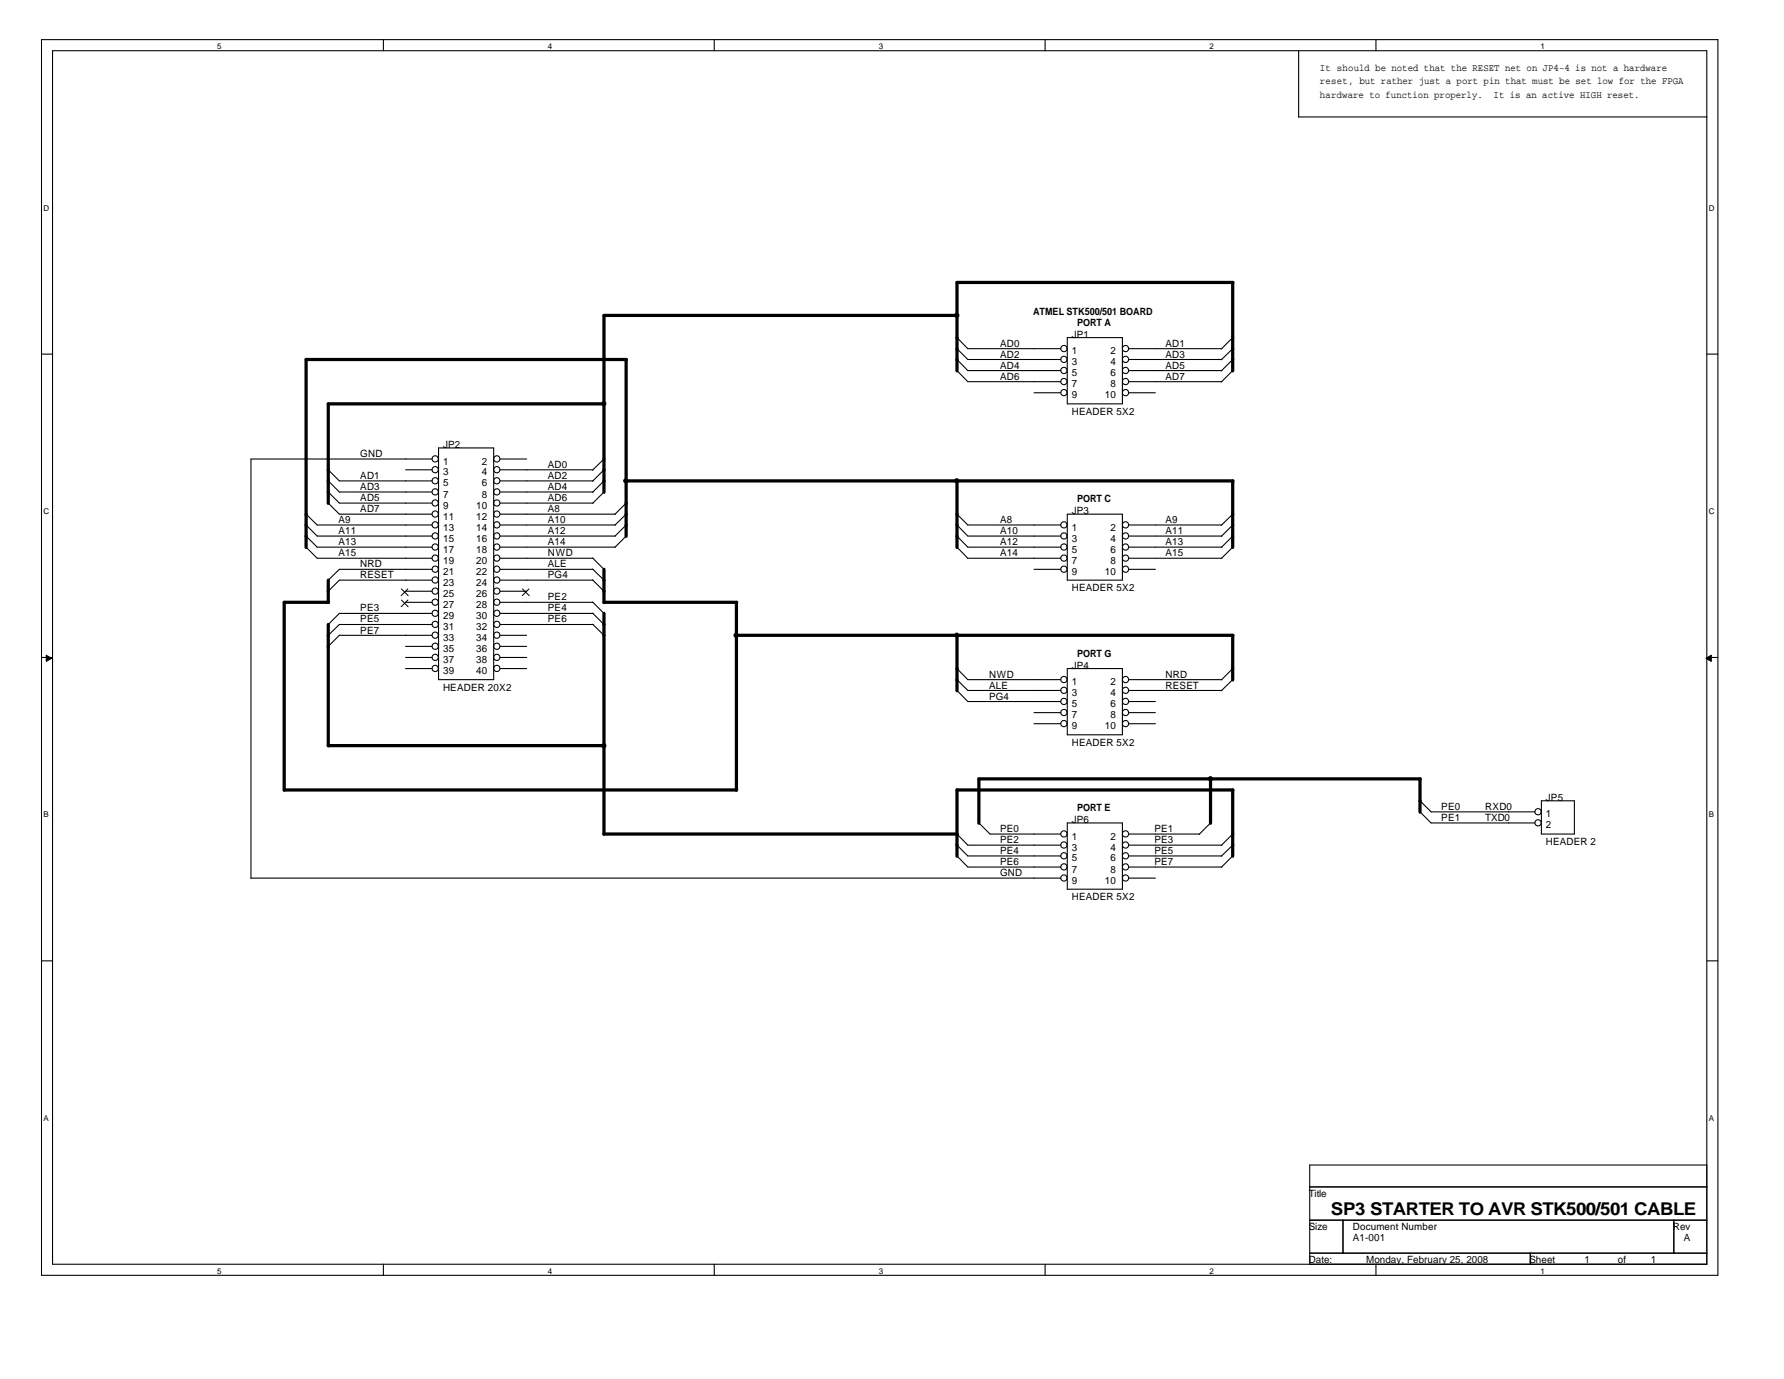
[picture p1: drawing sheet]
<svg xmlns="http://www.w3.org/2000/svg" width="279mm" height="216mm" viewBox="0 0 279 216" stroke-linecap="round" stroke-linejoin="round" font-family="sans-serif">
<g fill="none" stroke="#000" stroke-width=".17">
<path d="M6.5 6.2h262.5v193.5h-262.5zM8.2 7.9h259.1v190h-259.1zM60 6.2v1.7M111.9 6.2v1.7M163.7 6.2v1.7M203.4 7.9v10.5M203.4 18.3h64M215.5 6.2v1.7M6.5 55.4h1.7M149.8 52.8l1.8 1.8h14.5M149.8 54.6l1.8 1.7h14.5M149.8 56.2l1.8 1.8h14.5"/>
<path d="M149.8 58l1.8 1.8h14.5M167.1 52.9h8.7v10.3h-8.7zM176.8 54.6h14.6M176.8 56.3h14.6M176.8 58h14.6M176.8 59.8h14.6M193.1 52.9l-1.8 1.7M193.1 54.6l-1.8 1.7M193.1 56.3l-1.8 1.8M193.1 58l-1.8 1.8M267.3 55.4h1.7M51.4 73.5l1.7 1.8h14.6"/>
<path d="M51.4 75.3l1.7 1.7h14.6M51.4 77l1.7 1.8h14.6M51.4 78.7l1.7 1.8h14.6M63.5 73.6h4.2M67.7 71.9h-28.4v65.6M68.7 70.1h8.6v36.3h-8.6zM78.3 71.9h4.2M78.3 73.6h14.6M78.3 75.3h14.6M78.3 77h14.6M78.3 78.8h14.6M94.6 75.3l-1.8 1.8"/>
<path d="M94.6 71.9l-1.8 1.7M94.6 73.6l-1.8 1.7M94.6 77l-1.8 1.8M98.1 78.8l-1.8 1.7M161.9 61.5h4.2M176.8 61.5h4.2M47.9 80.5l1.8 1.7h18M47.9 82.2l1.8 1.7h18M47.9 83.9l1.8 1.8h18M47.9 85.6l1.8 1.8h18M63.5 92.6h4.2M63.5 94.3h4.2"/>
<path d="M67.7 89.1h-14.6l-1.7 1.8M67.7 90.8h-14.6l-1.7 1.8M67.7 96h-14.6l-1.7 1.8M67.7 97.8h-14.6l-1.7 1.7M67.7 99.5h-14.6l-1.7 1.7M78.3 80.5h18.1M78.3 82.2h18.1M78.3 83.9h18.1M78.3 85.7h18.1M78.3 87.4h14.6M78.3 89.1h14.6M78.3 90.8h14.6"/>
<path d="M78.3 92.6h4.2M78.3 94.3h14.6M78.3 96h14.6M78.3 97.8h14.6M78.3 99.5h4.2M92.8 94.3l1.8 1.7M92.8 96l1.8 1.8M92.8 97.7l1.8 1.8M92.8 87.4l1.8 1.7M92.8 89.1l1.8 1.7M92.8 90.8l1.8 1.8M98.1 83.9l-1.8 1.8"/>
<path d="M98.1 82.2l-1.8 1.8M98.1 80.5l-1.8 1.7M149.8 80.5l1.8 1.7h14.5M149.8 82.2l1.8 1.7h14.5M149.8 83.9l1.8 1.8h14.5M149.8 85.6l1.8 1.8h14.5M161.9 89.1h4.2M167.1 80.5h8.7v10.3h-8.7zM176.8 82.2h14.6M176.8 83.9h14.6M176.8 85.7h14.6M176.8 87.4h14.6"/>
<path d="M176.8 89.1h4.2M193.1 85.7l-1.8 1.7M193.1 83.9l-1.8 1.8M193.1 80.5l-1.8 1.7M193.1 82.2l-1.8 1.8M6.5 102.9h1.7M63.5 102.9h4.2M63.5 101.2h4.2M63.5 104.7h4.2M78.3 102.9h4.2M78.3 101.2h4.2M78.3 104.7h4.2"/>
<path d="M149.8 104.6l1.8 1.8h14.5M149.8 106.4l1.8 1.7h14.5M149.8 108.1l1.8 1.7h14.5M161.9 111.6h4.2M161.9 113.3h4.2M167.1 104.7h8.7v10.3h-8.7zM176.8 106.4h14.6M176.8 108.1h14.6M176.8 109.8h4.2M176.8 111.6h4.2M176.8 113.3h4.2M193.1 104.7l-1.8 1.8"/>
<path d="M193.1 106.4l-1.8 1.7M267.3 102.9h1.7M39.3 137.5h126.8M149.8 130.5l1.8 1.8h14.5M149.8 132.3l1.8 1.7h14.5M149.8 134l1.8 1.7h14.5M153.3 128.8l1.7 1.8h11.1M167.1 128.8h8.7v10.4h-8.7zM176.8 130.6h11.1M176.8 132.3h14.6M176.8 134h14.6M176.8 135.7h14.6"/>
<path d="M176.8 137.5h4.2M189.6 128.8l-1.8 1.8M193.1 134l-1.8 1.8M193.1 132.3l-1.8 1.8M193.1 130.6l-1.8 1.8M222.4 127.1l1.7 1.7h16.3M222.4 125.3l1.7 1.8h16.3M241.4 125.4h5.2v5.2h-5.2zM6.5 150.4h1.7M267.3 150.4h1.7M60 197.9v1.8M111.9 197.9v1.8"/>
<path d="M163.7 197.9v1.8M205.1 185.8h62.2M205.1 191h62.2M205.1 196.2h62.2M210.3 191v5.2M215.5 197.9v1.8M239.7 196.2v1.7M262.1 191v5.2M267.3 182.4h-62.2v15.5"/>
<circle cx="166.6" cy="59.7" r=".49"/>
<circle cx="166.6" cy="54.6" r=".49"/>
<circle cx="166.6" cy="56.3" r=".49"/>
<circle cx="166.6" cy="58" r=".49"/>
<circle cx="176.3" cy="54.6" r=".49"/>
<circle cx="176.3" cy="59.7" r=".49"/>
<circle cx="176.3" cy="58" r=".49"/>
<circle cx="176.3" cy="56.3" r=".49"/>
<circle cx="68.2" cy="75.3" r=".49"/>
<circle cx="68.2" cy="71.8" r=".49"/>
<circle cx="68.2" cy="78.7" r=".49"/>
<circle cx="68.2" cy="73.5" r=".49"/>
<circle cx="68.2" cy="77" r=".49"/>
<circle cx="77.8" cy="71.8" r=".49"/>
<circle cx="77.8" cy="75.3" r=".49"/>
<circle cx="77.8" cy="78.7" r=".49"/>
<circle cx="77.8" cy="73.5" r=".49"/>
<circle cx="77.8" cy="77" r=".49"/>
<circle cx="166.6" cy="61.5" r=".49"/>
<circle cx="176.3" cy="61.5" r=".49"/>
<circle cx="68.2" cy="97.8" r=".49"/>
<circle cx="68.2" cy="82.2" r=".49"/>
<circle cx="68.2" cy="85.6" r=".49"/>
<circle cx="68.2" cy="90.8" r=".49"/>
<circle cx="68.2" cy="92.5" r=".49"/>
<circle cx="68.2" cy="80.5" r=".49"/>
<circle cx="68.2" cy="87.4" r=".49"/>
<circle cx="68.2" cy="94.3" r=".49"/>
<circle cx="68.2" cy="83.9" r=".49"/>
<circle cx="68.2" cy="99.4" r=".49"/>
<circle cx="68.2" cy="89.1" r=".49"/>
<circle cx="68.2" cy="96" r=".49"/>
<circle cx="77.8" cy="85.6" r=".49"/>
<circle cx="77.8" cy="94.3" r=".49"/>
<circle cx="77.8" cy="82.2" r=".49"/>
<circle cx="77.8" cy="90.8" r=".49"/>
<circle cx="77.8" cy="92.5" r=".49"/>
<circle cx="77.8" cy="97.8" r=".49"/>
<circle cx="77.8" cy="80.5" r=".49"/>
<circle cx="77.8" cy="83.9" r=".49"/>
<circle cx="77.8" cy="87.4" r=".49"/>
<circle cx="77.8" cy="99.4" r=".49"/>
<circle cx="77.8" cy="89.1" r=".49"/>
<circle cx="77.8" cy="96" r=".49"/>
<circle cx="166.6" cy="82.2" r=".49"/>
<circle cx="166.6" cy="83.9" r=".49"/>
<circle cx="166.6" cy="87.4" r=".49"/>
<circle cx="166.6" cy="85.6" r=".49"/>
<circle cx="166.6" cy="89.1" r=".49"/>
<circle cx="176.3" cy="87.4" r=".49"/>
<circle cx="176.3" cy="82.2" r=".49"/>
<circle cx="176.3" cy="83.9" r=".49"/>
<circle cx="176.3" cy="85.6" r=".49"/>
<circle cx="176.3" cy="89.1" r=".49"/>
<circle cx="68.2" cy="104.7" r=".49"/>
<circle cx="68.2" cy="101.2" r=".49"/>
<circle cx="68.2" cy="102.9" r=".49"/>
<circle cx="77.8" cy="104.7" r=".49"/>
<circle cx="77.8" cy="101.2" r=".49"/>
<circle cx="77.8" cy="102.9" r=".49"/>
<circle cx="166.6" cy="113.3" r=".49"/>
<circle cx="166.6" cy="111.6" r=".49"/>
<circle cx="166.6" cy="108.1" r=".49"/>
<circle cx="166.6" cy="109.8" r=".49"/>
<circle cx="166.6" cy="106.4" r=".49"/>
<circle cx="176.3" cy="108.1" r=".49"/>
<circle cx="176.3" cy="111.6" r=".49"/>
<circle cx="176.3" cy="113.3" r=".49"/>
<circle cx="176.3" cy="109.8" r=".49"/>
<circle cx="176.3" cy="106.4" r=".49"/>
<circle cx="166.6" cy="132.3" r=".49"/>
<circle cx="166.6" cy="137.5" r=".49"/>
<circle cx="166.6" cy="134" r=".49"/>
<circle cx="166.6" cy="135.7" r=".49"/>
<circle cx="166.6" cy="130.6" r=".49"/>
<circle cx="176.3" cy="132.3" r=".49"/>
<circle cx="176.3" cy="135.7" r=".49"/>
<circle cx="176.3" cy="137.5" r=".49"/>
<circle cx="176.3" cy="134" r=".49"/>
<circle cx="176.3" cy="130.6" r=".49"/>
<circle cx="240.9" cy="128.8" r=".49"/>
<circle cx="240.9" cy="127.1" r=".49"/>
</g>
<g fill="#000" stroke="#000" stroke-width=".16">
<path d="M7.2 102.6l.9 .5-.9 .4z" fill-rule="evenodd"/>
<path d="M267.2 103.1l.8-.5v.9z" fill-rule="evenodd"/>
</g>
<path d="M62.9 92.2l1 1.1M62.9 93.9l1 1.1M63.9 92.2l-1.1 1.1M63.9 93.9l-1.1 1.1M81.8 92.2l1.1 1.1M82.8 92.2l-1 1.1" fill="none" stroke="#000" stroke-width=".16"/>
<g fill="none" stroke="#000" stroke-width=".51">
<path d="M98.1 56.3v27.7M98.1 56.3h-50.2v29.4M149.9 49.4h-55.3v27.7M193.1 44.2v13.9M193.1 44.2h-43.2v13.9M94.6 63.2h-43.2v15.6M98.1 75.3h95M149.9 75.3v10.4M193.1 75.3v10.4M51.4 90.8v3.5M51.4 97.8v19M51.5 94.3h-7v29.4"/>
<path d="M94.6 89.1v5.2M94.6 96v34.6M94.6 94.3h20.8M115.3 99.5h77.8M115.3 94.3v29.4M149.9 99.5v8.6M193.1 99.5v7M51.4 116.7h43.2M44.5 123.7h70.9M94.6 130.6h55.3M189.6 121.9v7M193.1 123.7v10.4"/>
<path d="M193.1 123.7h-43.2v10.4M222.4 121.9v5.3M222.4 121.9h-69.1v7"/>
</g>
<g fill="#000" stroke="#000" stroke-width=".17">
<circle cx="149.8" cy="49.4" r=".33"/>
<circle cx="94.6" cy="63.2" r=".33"/>
<circle cx="98" cy="75.3" r=".33"/>
<circle cx="149.8" cy="75.3" r=".33"/>
<circle cx="115.3" cy="99.5" r=".33"/>
<circle cx="149.8" cy="99.5" r=".33"/>
<circle cx="94.6" cy="116.7" r=".33"/>
<circle cx="189.6" cy="121.9" r=".32"/>
</g>
<text font-size="2.8" x="208.4" y="190.3">SP3 STARTER TO AVR STK500/501 CABLE</text>
<g font-size="1.6">
<text x="206.7" y="11">It should be noted that the RESET net on JP4-4 is not a hardware</text>
<text x="206.7" y="13.2">reset, but rather just a port pin that must be set low for the FPGA</text>
<text x="206.7" y="15.3">hardware to function properly.</text>
<text x="233.9" y="15.3">It is an active HIGH reset.</text>
<text x="161.8" y="49.3">ATMEL STK500/501 BOARD</text>
<text x="167.9" y="52.9">JP1</text>
<text x="168.7" y="51">PORT A</text>
<text x="156.6" y="54.3">AD0</text>
<text x="156.6" y="56">AD2</text>
<text x="156.6" y="57.7">AD4</text>
<text x="156.6" y="59.4">AD6</text>
<text x="167.9" y="55.5">1</text>
<text x="167.9" y="57.2">3</text>
<text x="167.9" y="58.9">5</text>
<text x="173.9" y="55.5">2</text>
<text x="173.9" y="57.2">4</text>
<text x="173.9" y="58.9">6</text>
<text x="182.5" y="56">AD3</text>
<text x="182.5" y="54.3">AD1</text>
<text x="182.5" y="57.7">AD5</text>
<text x="182.5" y="59.4">AD7</text>
<text x="167.9" y="65">HEADER 5X2</text>
<text x="167.9" y="60.6">7</text>
<text x="167.9" y="62.4">9</text>
<text x="173" y="62.4">10</text>
<text x="173.9" y="60.6">8</text>
<text x="56.4" y="71.5">GND</text>
<text x="69.4" y="70.1">JP2</text>
<text x="56.4" y="76.7">AD3</text>
<text x="56.4" y="75">AD1</text>
<text x="69.4" y="72.7">1</text>
<text x="69.4" y="74.4">3</text>
<text x="69.4" y="76.2">5</text>
<text x="69.4" y="77.9">7</text>
<text x="75.4" y="72.7">2</text>
<text x="75.4" y="74.4">4</text>
<text x="75.4" y="76.2">6</text>
<text x="75.4" y="77.9">8</text>
<text x="85.8" y="75">AD2</text>
<text x="85.8" y="76.7">AD4</text>
<text x="85.8" y="73.3">AD0</text>
<text x="53" y="83.6">A11</text>
<text x="53" y="81.9">A9</text>
<text x="56.4" y="80.2">AD7</text>
<text x="56.4" y="78.4">AD5</text>
<text x="69.4" y="79.6">9</text>
<text x="69.4" y="81.4">11</text>
<text x="69.4" y="83.1">13</text>
<text x="74.5" y="79.6">10</text>
<text x="74.5" y="81.4">12</text>
<text x="74.5" y="83.1">14</text>
<text x="85.8" y="80.2">A8</text>
<text x="85.8" y="78.4">AD6</text>
<text x="85.8" y="83.6">A12</text>
<text x="85.8" y="81.9">A10</text>
<text x="156.6" y="83.6">A10</text>
<text x="156.6" y="81.9">A8</text>
<text x="167.9" y="80.5">JP3</text>
<text x="167.9" y="83.1">1</text>
<text x="168.7" y="78.7">PORT C</text>
<text x="173.9" y="83.1">2</text>
<text x="182.5" y="83.6">A11</text>
<text x="182.5" y="81.9">A9</text>
<text x="53" y="87.1">A15</text>
<text x="53" y="85.3">A13</text>
<text x="56.4" y="88.8">NRD</text>
<text x="69.4" y="84.8">15</text>
<text x="69.4" y="86.5">17</text>
<text x="69.4" y="88.3">19</text>
<text x="74.5" y="84.8">16</text>
<text x="74.5" y="86.5">18</text>
<text x="74.5" y="88.3">20</text>
<text x="85.8" y="85.3">A14</text>
<text x="85.8" y="88.8">ALE</text>
<text x="85.8" y="87.1">NWD</text>
<text x="156.6" y="85.3">A12</text>
<text x="156.6" y="87.1">A14</text>
<text x="167.9" y="84.8">3</text>
<text x="167.9" y="86.5">5</text>
<text x="167.9" y="88.3">7</text>
<text x="173.9" y="84.8">4</text>
<text x="173.9" y="86.5">6</text>
<text x="173.9" y="88.3">8</text>
<text x="182.5" y="85.3">A13</text>
<text x="182.5" y="87.1">A15</text>
<text x="56.4" y="90.6">RESET</text>
<text x="56.4" y="95.7">PE3</text>
<text x="69.4" y="90">21</text>
<text x="69.4" y="91.7">23</text>
<text x="69.4" y="93.4">25</text>
<text x="69.4" y="95.2">27</text>
<text x="74.5" y="90">22</text>
<text x="74.5" y="91.7">24</text>
<text x="74.5" y="93.4">26</text>
<text x="74.5" y="95.2">28</text>
<text x="85.8" y="90.6">PG4</text>
<text x="85.8" y="94">PE2</text>
<text x="85.8" y="95.7">PE4</text>
<text x="167.9" y="92.6">HEADER 5X2</text>
<text x="167.9" y="90">9</text>
<text x="173" y="90">10</text>
<text x="56.4" y="99.2">PE7</text>
<text x="56.4" y="97.5">PE5</text>
<text x="69.4" y="96.9">29</text>
<text x="69.4" y="98.6">31</text>
<text x="69.4" y="100.3">33</text>
<text x="74.5" y="96.9">30</text>
<text x="74.5" y="98.6">32</text>
<text x="74.5" y="100.3">34</text>
<text x="85.8" y="97.5">PE6</text>
<text x="69.4" y="102.1">35</text>
<text x="69.4" y="103.8">37</text>
<text x="69.4" y="105.5">39</text>
<text x="74.5" y="102.1">36</text>
<text x="74.5" y="103.8">38</text>
<text x="74.5" y="105.5">40</text>
<text x="154.9" y="107.8">ALE</text>
<text x="154.9" y="106.1">NWD</text>
<text x="167.9" y="104.7">JP4</text>
<text x="167.9" y="107.3">1</text>
<text x="168.7" y="102.8">PORT G</text>
<text x="173.9" y="107.3">2</text>
<text x="182.5" y="107.8">RESET</text>
<text x="182.5" y="106.1">NRD</text>
<text x="69.4" y="108.2">HEADER 20X2</text>
<text x="154.9" y="109.5">PG4</text>
<text x="167.9" y="109">3</text>
<text x="167.9" y="110.7">5</text>
<text x="167.9" y="112.4">7</text>
<text x="173.9" y="109">4</text>
<text x="173.9" y="110.7">6</text>
<text x="173.9" y="112.4">8</text>
<text x="167.9" y="116.8">HEADER 5X2</text>
<text x="167.9" y="114.2">9</text>
<text x="173" y="114.2">10</text>
<text x="242.1" y="125.4">JP5</text>
<text x="156.6" y="132">PE2</text>
<text x="156.6" y="130.3">PE0</text>
<text x="167.9" y="128.9">JP6</text>
<text x="167.9" y="131.4">1</text>
<text x="168.7" y="127">PORT E</text>
<text x="173.9" y="131.4">2</text>
<text x="180.8" y="132">PE3</text>
<text x="180.8" y="130.3">PE1</text>
<text x="225.7" y="126.8">PE0</text>
<text x="225.7" y="128.5">PE1</text>
<text x="232.6" y="126.8">RXD0</text>
<text x="232.6" y="128.5">TXD0</text>
<text x="242.1" y="128">1</text>
<text x="242.1" y="129.7">2</text>
<text x="156.6" y="133.7">PE4</text>
<text x="156.6" y="135.4">PE6</text>
<text x="156.6" y="137.2">GND</text>
<text x="167.9" y="133.2">3</text>
<text x="167.9" y="134.9">5</text>
<text x="167.9" y="136.6">7</text>
<text x="173.9" y="133.2">4</text>
<text x="173.9" y="134.9">6</text>
<text x="173.9" y="136.6">8</text>
<text x="180.8" y="133.7">PE5</text>
<text x="180.8" y="135.4">PE7</text>
<text x="242.1" y="132.3">HEADER 2</text>
<text x="167.9" y="141">HEADER 5X2</text>
<text x="167.9" y="138.3">9</text>
<text x="173" y="138.3">10</text>
<text x="205" y="187.4">Title</text>
<text x="205" y="192.6">Size</text>
<text x="205" y="197.8">Date:</text>
<text x="211.9" y="192.6">Document Number</text>
<text x="211.9" y="194.4">A1-001</text>
<text x="214" y="197.8">Monday, February 25, 2008</text>
<text x="239.5" y="197.8">Sheet</text>
<text x="248.2" y="197.8">1</text>
<text x="253.4" y="197.8">of</text>
<text x="258.5" y="197.8">1</text>
<text x="262" y="192.6">Rev</text>
<text x="263.7" y="194.4">A</text>
</g>
<g font-size="1.3">
<text x="34" y="7.7">5</text>
<text x="85.8" y="7.7">4</text>
<text x="137.6" y="7.7">3</text>
<text x="189.4" y="7.7">2</text>
<text x="241.3" y="7.7">1</text>
<text x="6.8" y="33">D</text>
<text x="267.6" y="33">D</text>
<text x="6.8" y="80.5">C</text>
<text x="267.6" y="80.5">C</text>
<text x="6.8" y="128">B</text>
<text x="267.6" y="128">B</text>
<text x="6.8" y="175.5">A</text>
<text x="267.6" y="175.5">A</text>
<text x="34" y="199.4">5</text>
<text x="85.8" y="199.4">4</text>
<text x="137.6" y="199.4">3</text>
<text x="189.4" y="199.4">2</text>
<text x="241.3" y="199.4">1</text>
</g>
</svg>
